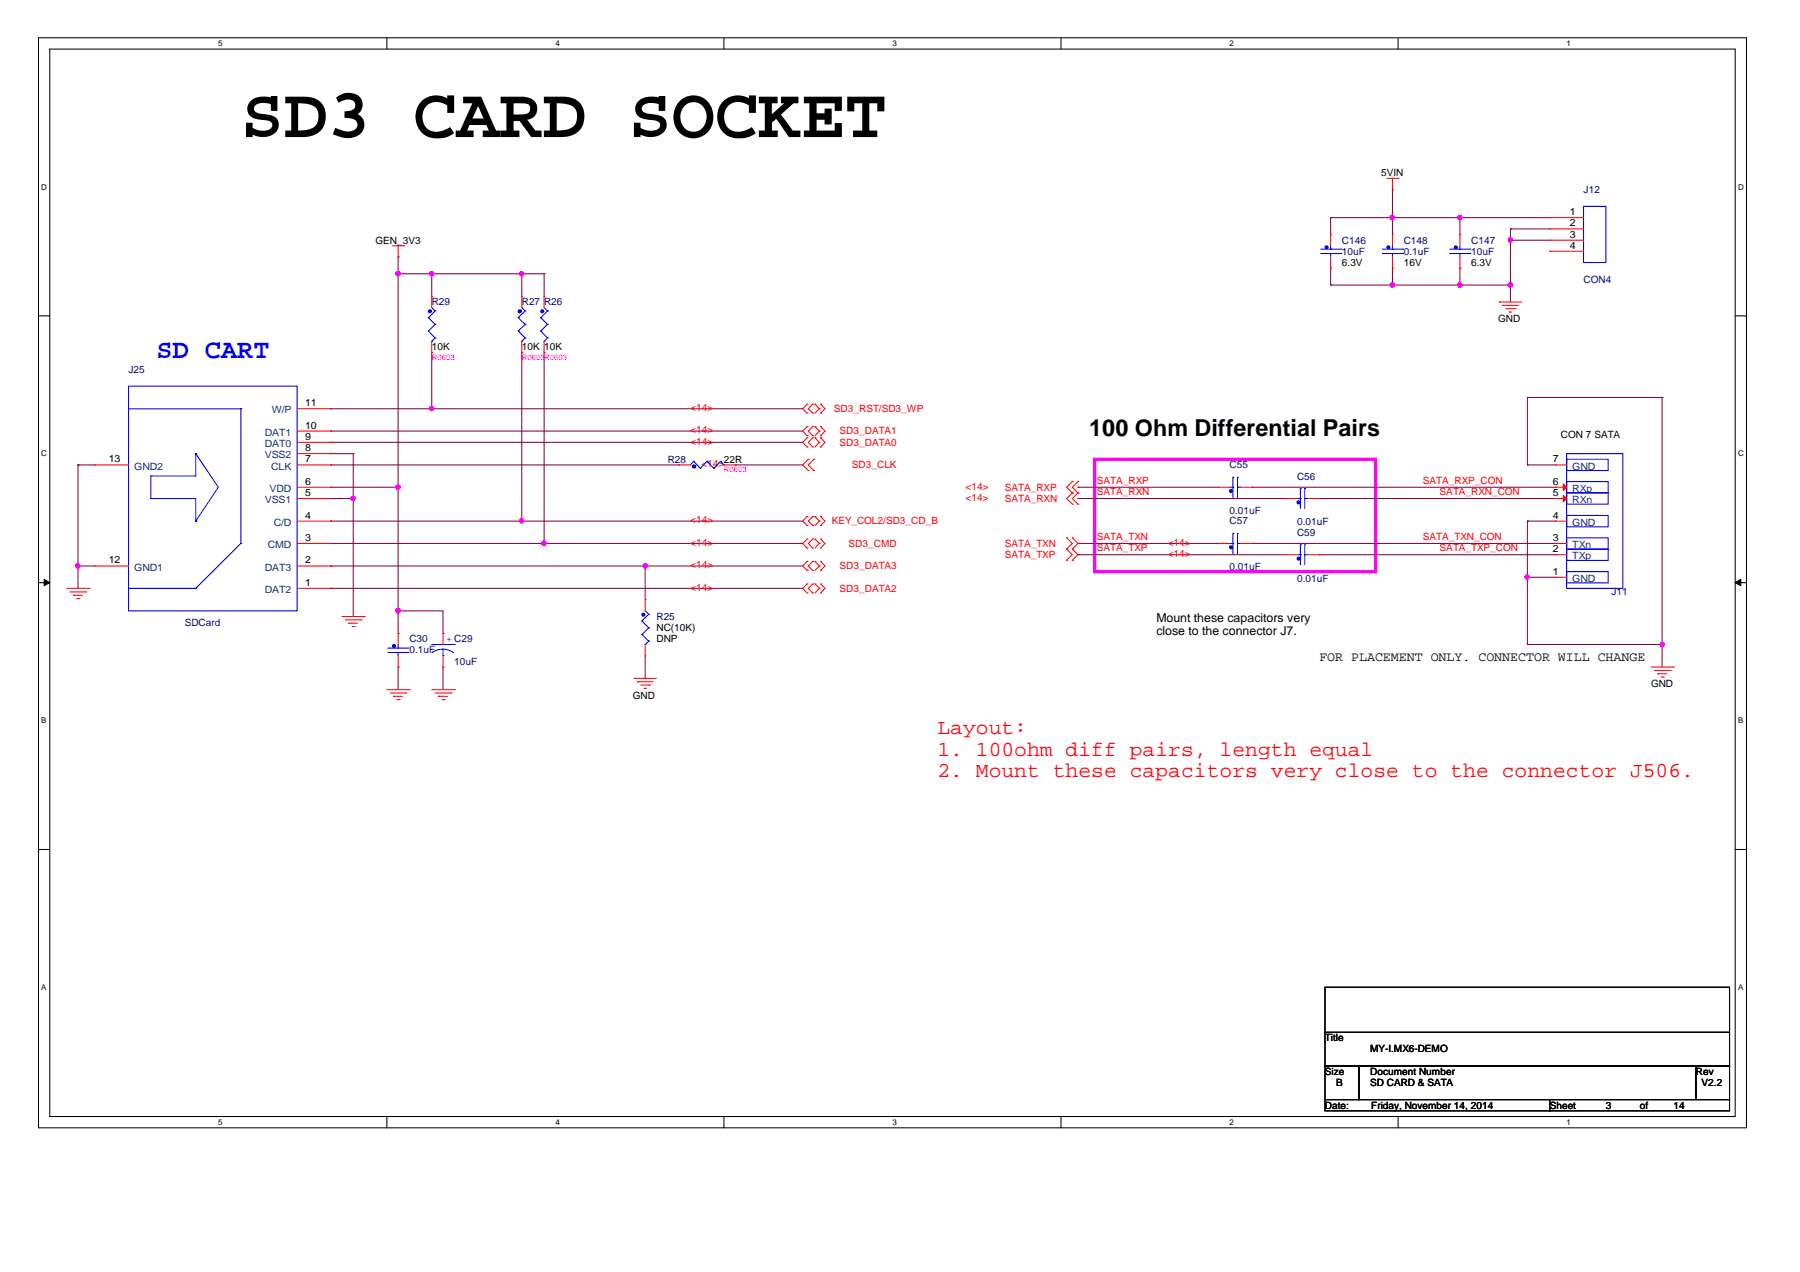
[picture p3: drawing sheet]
<svg xmlns="http://www.w3.org/2000/svg" width="297mm" height="210mm" viewBox="0 0 297 210" stroke-linecap="round" stroke-linejoin="round" font-family="sans-serif">
<path d="M6.3 6.2h281.9v179.9h-281.9zM8.2 8.1h278.1v176.1h-278.1z" fill="none" stroke="#000" stroke-width=".17"/>
<g fill="#fff">
<path d="M36 6.4h.7v1.5h-.7z"/>
<path d="M36 184.5h.7v1.4h-.7z"/>
</g>
<path d="M63.8 6.2v1.9M63.8 184.2v1.9" fill="none" stroke="#000" stroke-width=".17"/>
<g fill="#fff">
<path d="M91.7 6.4h.7v1.5h-.7z"/>
<path d="M91.7 184.5h.7v1.4h-.7z"/>
</g>
<path d="M119.5 6.2v1.9M119.5 184.2v1.9" fill="none" stroke="#000" stroke-width=".17"/>
<g fill="#fff">
<path d="M147.3 6.4h.7v1.5h-.7z"/>
<path d="M147.3 184.5h.7v1.4h-.7z"/>
</g>
<path d="M175.1 6.2v1.9M175.1 184.2v1.9" fill="none" stroke="#000" stroke-width=".17"/>
<g fill="#fff">
<path d="M202.9 6.4h.7v1.5h-.7z"/>
<path d="M202.9 184.5h.7v1.4h-.7z"/>
</g>
<path d="M230.7 6.2v1.9M230.7 184.2v1.9" fill="none" stroke="#000" stroke-width=".17"/>
<g fill="#fff">
<path d="M258.5 6.4h.7v1.5h-.7z"/>
<path d="M258.5 184.5h.7v1.4h-.7z"/>
<path d="M6.8 30.1h.9v1.5h-.9z"/>
<path d="M286.8 30.1h.9v1.5h-.9z"/>
<path d="M6.8 74.1h.9v1.5h-.9z"/>
<path d="M286.8 74.1h.9v1.5h-.9z"/>
</g>
<path d="M6.3 52.1h1.9M286.3 52.1h1.9" fill="none" stroke="#000" stroke-width=".17"/>
<g fill="#fff">
<path d="M6.8 118.2h.9v1.4h-.9z"/>
<path d="M286.8 118.2h.9v1.4h-.9z"/>
</g>
<path d="M6.3 96.2h1.9M286.3 96.2h1.9" fill="none" stroke="#000" stroke-width=".17"/>
<g fill="#000" stroke="#000" stroke-width=".17">
<path d="M7.3 95.6l.9 .6-.9 .5z" fill-rule="evenodd"/>
<path d="M286.3 96.2l1-.6v1.1z" fill-rule="evenodd"/>
</g>
<g fill="#fff">
<path d="M6.8 162.2h.8v1.5h-.8z"/>
<path d="M286.8 162.2h.8v1.5h-.8z"/>
</g>
<path d="M6.3 140.2h1.9M286.3 140.2h1.9M218.7 162.9h66.7v7.5h-66.7zM218.7 170.4h66.7v5.5h-66.7zM218.7 175.9h5.5v5.6h-5.5zM224.2 175.9h55.7v5.6h-55.7zM279.9 175.9h5.5v5.6h-5.5zM218.7 181.5h37v1.8h-37zM255.7 181.5h29.7v1.8h-29.7z" fill="none" stroke="#000" stroke-width=".17"/>
<path d="M180.6 75.8h46.4v18.5h-46.4z" fill="none" stroke="#f0f" stroke-width=".55"/>
<g fill="none" stroke="#800040" stroke-width=".17">
<path d="M219.6 35.9h.1M219.6 35.9h36.1M219.6 35.9v2.8M229.8 31.3h.1M229.8 35.9h.1M229.8 31.3v7.4M240.9 35.9h.1M240.9 35.9v2.8M249.3 37.8h.1M249.3 39.6h.1M249.3 37.8v12M249.3 37.8h6.4"/>
<path d="M249.3 39.6h6.4M65.7 42.4h.1M65.7 45.2h.1M65.7 42.4v62.1M65.7 45.2h24.1M71.2 45.2h.1M71.2 45.2v3.7M71.2 58.2v9.3M86.1 45.2h.1M86.1 58.2h.1M86.1 45.2v3.7M86.1 58.2v27.8"/>
<path d="M89.8 45.2h.1M89.8 58.2h.1M89.8 45.2v3.7M89.8 58.2v31.5M219.6 44.3h.1M219.6 47h.1M219.6 47h29.7M219.6 44.3v2.7M229.8 44.3h.1M229.8 47h.1M229.8 44.3v2.7M240.9 44.3h.1"/>
<path d="M240.9 47h.1M240.9 44.3v2.7M249.3 47h.1M12.9 76.7h.1M12.9 76.7h2.7M12.9 76.7v20.4M54.6 74.9h.1M54.6 71.1h.1M54.6 73h.1M54.6 76.7h.1M54.6 67.5h.1M54.6 76.7h57.5"/>
<path d="M54.6 67.5h77.9M54.6 74.9h3.7M54.6 71.1h77.9M54.6 73h77.9M58.3 74.9h.1M58.3 74.9v26.8M71.2 67.5h.1M121.3 76.7h.1M121.3 76.7h11.2M252.1 76.7h.1M252.1 65.6h.1M252.1 76.7h4.6"/>
<path d="M252.1 65.6h22.2M252.1 65.6v11.1M274.3 65.6h.1M274.3 65.6v44.5M12.9 93.4h.1M12.9 93.4h2.7M54.6 82.3h.1M54.6 80.4h.1M54.6 97.1h.1M54.6 93.4h.1M54.6 89.7h.1M54.6 86h.1"/>
<path d="M54.6 86h77.9M54.6 80.4h11.1M54.6 82.3h3.7M54.6 89.7h77.9M54.6 93.4h77.9M54.6 97.1h77.9M58.3 82.3h.1M86.1 86h.1M89.8 89.7h.1M106.5 93.4h.1M106.5 93.4v5.5M177.9 80.4h.1"/>
<path d="M177.9 82.3h.1M177.9 89.7h.1M177.9 91.5h.1M177.9 80.4h23.1M177.9 91.5h34.3M177.9 82.3h34.3M177.9 89.7h23.1M206.6 80.4h.1M206.6 89.7h.1M206.6 80.4h50.1M206.6 89.7h50.1M217.7 91.5h.1"/>
<path d="M217.7 82.3h.1M217.7 91.5h39M217.7 82.3h39M252.1 95.3h.1M252.1 86h.1M252.1 95.3h4.6M252.1 86h4.6M252.1 86v20.4M65.7 110.1h.1M65.7 100.8h.1M65.7 104.5h.1M65.7 110.1v3.7"/>
<path d="M65.7 100.8h7.4v3.7M73.1 110.1h.1M73.1 104.5h.1M73.1 110.1v3.7M106.5 111.9h.1M106.5 108.2v3.7M252.1 106.4h.1M252.1 106.4h22.2M274.3 106.4h.1"/>
</g>
<g fill="#f0f" stroke="#f0f" stroke-width=".17">
<circle cx="252" cy="95.2" r=".34"/>
<circle cx="274.3" cy="106.4" r=".34"/>
<circle cx="86" cy="45.2" r=".35"/>
<circle cx="71.2" cy="45.2" r=".37"/>
<circle cx="12.8" cy="93.4" r=".35"/>
<circle cx="65.7" cy="80.4" r=".37"/>
<circle cx="65.7" cy="100.8" r=".37"/>
<circle cx="71.2" cy="67.4" r=".36"/>
<circle cx="58.2" cy="82.2" r=".35"/>
<circle cx="65.7" cy="45.2" r=".37"/>
<circle cx="106.5" cy="93.4" r=".35"/>
<circle cx="89.8" cy="89.6" r=".37"/>
<circle cx="86.1" cy="85.9" r=".34"/>
<circle cx="249.2" cy="39.6" r=".36"/>
<circle cx="240.9" cy="35.9" r=".37"/>
<circle cx="229.8" cy="47" r=".37"/>
<circle cx="240.9" cy="47" r=".37"/>
<circle cx="249.2" cy="47" r=".37"/>
<circle cx="229.8" cy="35.9" r=".37"/>
</g>
<g fill="none" stroke="#f00" stroke-width=".17">
<path d="M219.6 38.7h.1M219.6 38.7v1.9M228.9 29.4h1.8M229.8 31.3h.1M229.8 38.7h.1M229.8 29.4v1.9M229.8 38.7v1.9M230.7 29.4h.1M240.9 38.7h.1M240.9 38.7v1.9M255.7 35.9h.1M255.7 37.8h.1"/>
<path d="M255.7 39.6h.1M255.7 35.9h5.6M255.7 37.8h5.6M255.7 39.6h5.6M64.8 40.6h1.8M65.7 42.4h.1M65.7 40.6v1.8M66.6 40.6h.1M71.2 48.9h.1M71.2 58.2h.1M71.2 48.9v1.8M71.2 56.3v1.9"/>
<path d="M86.1 48.9h.1M86.1 58.2h.1M86.1 48.9v1.8M86.1 56.3v1.9M89.8 48.9h.1M89.8 58.2h.1M89.8 48.9v1.8M89.8 56.3v1.9M219.6 44.3h.1M219.6 42.4v1.9M229.8 44.3h.1M229.8 42.4v1.9"/>
<path d="M240.9 44.3h.1M240.9 42.4v1.9M247.4 49.8h.1M247.4 49.8h3.7M247.9 50.4h.1M247.9 50.4h2.7M248.5 50.9h1.5M249.1 51.5h.1M249.1 51.5h.3M250 50.9h.1M255.7 41.5h.1M255.7 41.5h5.6"/>
<path d="M15.6 76.7h.1M15.6 76.7h5.6M49 76.7h5.6M49 67.5h5.6M49 73h5.6M49 74.9h5.6M49 71.1h5.6M54.6 67.5h.1M54.6 73h.1M54.6 74.9h.1M54.6 76.7h.1M54.6 71.1h.1"/>
<path d="M112.1 76.7h.1M112.1 76.7h1.8M119.5 76.7h1.8M121.3 76.7h.1M133.2 66.7h.1M133.2 68.2h.1M133.2 72.2h.1M133.2 73.8h.1M133.2 70.4h.1M133.2 71.9h.1M133.2 66.7l-.7 .8 .7 .7M133.2 70.4l-.7 .7 .7 .8"/>
<path d="M133.2 72.2l-.7 .8 .7 .8M133.4 75.8h.1M133.4 77.7h.1M133.4 75.8l-.9 .9 .9 1M134.1 66.7h.1M134.1 68.2h.1M134.1 72.2h.1M134.1 73.8h.1M134.1 70.4h.1M134.1 71.9h.1M134.1 66.7l-.7 .8 .7 .7M134.1 72.2l-.7 .8 .7 .8"/>
<path d="M134.1 70.4l-.7 .7 .7 .8M134.3 77.7h.1M134.3 75.8h.1M134.3 75.8l-.9 .9 .9 1M134.5 66.7h.1M134.5 72.2h.1M134.5 70.4h.1M134.5 66.7l.7 .8M134.5 72.2l.7 .8M134.5 70.4l.7 .7M135.2 67.5h.1M135.2 73h.1"/>
<path d="M135.2 71.1h.1M135.2 67.5l-.7 .7M135.2 73l-.7 .8M135.2 71.1l-.7 .8M135.4 68.2h.1M135.4 66.7h.1M135.4 73.8h.1M135.4 72.2h.1M135.4 71.9h.1M135.4 70.4h.1M135.4 70.4l.7 .7-.7 .8M135.4 66.7l.7 .8-.7 .7"/>
<path d="M135.4 72.2l.7 .8-.7 .8M177 79.5h.1M177 79.5l-1 .9 1 .9M177.9 79.5h.1M177.9 79.5l-.9 .9 .9 .9M256.7 76.7h.1M256.7 76.7h1.8M11 97.1h3.7M11.6 97.7h2.5M12.1 98.2h.1M12.1 98.2h1.5M12.7 98.8h.3"/>
<path d="M13 98.8h.1M14.1 97.7h.1M14.7 97.1h.1M15.6 93.4h.1M15.6 93.4h5.6M49 97.1h5.6M49 89.7h5.6M49 82.3h5.6M49 80.4h5.6M49 86h5.6M49 93.4h5.6M54.6 80.4h.1"/>
<path d="M54.6 82.3h.1M54.6 89.7h.1M54.6 86h.1M54.6 93.4h.1M54.6 97.1h.1M106.5 98.9h.1M106.5 98.9v1.9M133.2 85.2h.1M133.2 86.7h.1M133.2 96.4h.1M133.2 97.8h.1M133.2 92.6h.1"/>
<path d="M133.2 94.1h.1M133.2 89h.1M133.2 90.4h.1M133.2 85.2l-.7 .8 .7 .7M133.2 89l-.7 .7 .7 .7M133.2 96.4l-.7 .7 .7 .7M133.2 92.6l-.7 .8 .7 .7M134.1 85.2h.1M134.1 86.7h.1M134.1 96.4h.1M134.1 97.8h.1M134.1 92.6h.1"/>
<path d="M134.1 94.1h.1M134.1 89h.1M134.1 90.4h.1M134.1 85.2l-.7 .8 .7 .7M134.1 96.4l-.7 .7 .7 .7M134.1 92.6l-.7 .8 .7 .7M134.1 89l-.7 .7 .7 .7M134.5 85.2h.1M134.5 96.4h.1M134.5 92.6h.1M134.5 89h.1M134.5 85.2l.7 .8"/>
<path d="M134.5 96.4l.7 .7M134.5 92.6l.7 .8M134.5 89l.7 .7M135.2 86h.1M135.2 97.1h.1M135.2 93.4h.1M135.2 89.7h.1M135.2 86l-.7 .7M135.2 97.1l-.7 .7M135.2 93.4l-.7 .7M135.2 89.7l-.7 .7M135.4 86.7h.1"/>
<path d="M135.4 85.2h.1M135.4 97.8h.1M135.4 96.4h.1M135.4 94.1h.1M135.4 92.6h.1M135.4 90.4h.1M135.4 89h.1M135.4 89l.7 .7-.7 .7M135.4 85.2l.7 .8-.7 .7M135.4 92.6l.7 .8-.7 .7M135.4 96.4l.7 .7-.7 .7M176 90.6h.1"/>
<path d="M176 88.7h.1M176 92.5h.1M176 88.7l1 1-1 .9M176 90.6l1 .9-1 1M177 88.7h.1M177 90.6h.1M177 92.5h.1M177 81.3h.1M177 83.2h.1M177 88.7l.9 1-.9 .9M177 90.6l.9 .9-.9 1M177 81.3l-1 1 1 .9"/>
<path d="M177.9 83.2h.1M177.9 81.3h.1M177.9 81.3l-.9 1 .9 .9M201 89.7h.1M201 80.4h.1M201 89.7h1.9M201 80.4h1.9M204.8 89.7h1.8M204.8 80.4h1.8M206.6 89.7h.1M206.6 80.4h.1M212.2 82.3h.1"/>
<path d="M212.2 91.5h.1M212.2 82.3h1.8M212.2 91.5h1.8M215.9 82.3h1.8M215.9 91.5h1.8M217.7 82.3h.1M217.7 91.5h.1M256.7 95.3h.1M256.7 91.5h.1M256.7 89.7h.1M256.7 86h.1M256.7 82.3h.1"/>
<path d="M256.7 80.4h.1M256.7 89.7h1.8M256.7 82.3h1.8M256.7 80.4h1.8M256.7 86h1.8M256.7 95.3h1.8M256.7 91.5h1.8M56.4 101.7h3.7M57 102.3h2.6M57.5 102.8h.1M57.5 102.8h1.5M58.1 103.4h.4"/>
<path d="M58.5 103.4h.1M59.6 102.3h.1M60.1 101.7h.1M63.8 113.8h3.8M64.4 114.4h2.6M64.9 114.9h.1M64.9 114.9h1.5M65.5 115.5h.4M65.7 104.5h.1M65.7 110.1h.1M65.7 104.5v1.9M65.7 108.2v1.9"/>
<path d="M65.9 115.5h.1M67 114.4h.1M67.6 113.8h.1M71.2 113.8h3.8M71.8 114.4h2.6M72.3 114.9h.1M72.3 114.9h1.6M72.9 115.5h.4M73.1 104.5h.1M73.1 110.1h.1M73.1 104.5v1.9M73.1 108.2v1.9"/>
<path d="M73.3 115.5h.1M74.4 114.4h.1M75 113.8h.1M104.6 111.9h.1M104.6 111.9h3.7M105.2 112.5h.1M105.2 112.5h2.6M105.7 113h1.5M106.3 113.6h.1M106.3 113.6h.4M106.5 108.2h.1M106.5 106.4v1.8"/>
<path d="M107.2 113h.1M272.5 110.1h3.6M273 110.6h2.6M273.6 111.2h.1M273.6 111.2h1.4M274.1 111.7h.4M274.5 111.7h.1M275.6 110.6h.1M276.1 110.1h.1"/>
</g>
<g fill="none" stroke="#00f" stroke-width=".17">
<path d="M261.3 34.1h3.7v9.2h-3.7zM70.7 52.4h.1M70.7 54.6h.1M70.7 52.4l1.1 1.1M70.7 54.6l1.1 1.2M71.2 56.3h.1M71.2 50.7l.6 .6M71.8 51.3h.1M71.8 53.5h.1M71.8 55.8h.1M71.8 51.3l-1.1 1.1M71.8 53.5l-1.1 1.1"/>
<path d="M71.8 55.8l-.6 .5M85.5 52.4h.1M85.5 54.6h.1M85.5 52.4l1.2 1.1M85.5 54.6l1.2 1.2M86.1 56.3h.1M86.1 50.7l.6 .6M86.7 51.3h.1M86.7 53.5h.1M86.7 55.8h.1M86.7 51.3l-1.2 1.1M86.7 53.5l-1.2 1.1"/>
<path d="M86.7 55.8l-.6 .5M89.2 52.4h.1M89.2 54.6h.1M89.2 52.4l1.1 1.1M89.2 54.6l1.1 1.2M89.8 56.3h.1M89.8 50.7l.5 .6M90.3 51.3h.1M90.3 53.5h.1M90.3 55.8h.1M90.3 51.3l-1.1 1.1M90.3 53.5l-1.1 1.1"/>
<path d="M90.3 55.8l-.5 .5M217.9 41.8h3.4M217.9 41.1h3.4M219.6 41.8h.1M219.6 41.1h.1M219.6 40.6v.5M219.6 41.8v.6M221.3 41.8h.1M221.3 41.1h.1M228.1 41.8h3.4M228.1 41.1h3.4M229.8 41.8h.1"/>
<path d="M229.8 41.1h.1M229.8 40.6v.5M229.8 41.8v.6M231.5 41.8h.1M231.5 41.1h.1M239.2 41.8h3.4M239.2 41.1h3.4M240.9 41.8h.1M240.9 41.1h.1M240.9 40.6v.5M240.9 41.8v.6M242.6 41.8h.1"/>
<path d="M242.6 41.1h.1M21.2 63.7h27.8v37.1h-27.8zM21.2 67.5h18.6M24.9 78.5h.1M24.9 78.5v3.8M32.3 74.9h.1M32.3 74.9l3.7 5.5-3.7 5.6M32.3 74.9v3.6h-7.4M39.8 67.5h.1M39.8 67.5v22.2M114.5 76.1h.1M114.5 76.1l-.6 .6"/>
<path d="M114.5 76.1l1.1 1.2M115.6 77.3h.1M116.7 76.1h.1M116.7 76.1l-1.1 1.2M116.7 76.1l1.1 1.2M117.8 77.3h.1M118.9 76.1h.1M118.9 76.1l-1.1 1.2M118.9 76.1l.6 .6M119.5 76.7h.1M203.5 78.8h.1M203.5 78.8v3.3"/>
<path d="M204.2 78.8h.1M204.2 78.8v3.3M258.5 74.9h9.3v22.2h-9.3zM258.5 79.5h6.9v1.8h-6.9zM258.5 75.8h6.9v1.9h-6.9zM21.2 97.1h.1M21.2 97.1h11.1M24.9 82.3h.1M24.9 82.3h7.4v3.7M32.3 97.1h.1M32.3 86h.1M39.8 89.7h.1"/>
<path d="M39.8 89.7l-7.5 7.4M202.9 89.7h.6M202.9 80.4h.6M203.5 88h.1M203.5 89.7h.1M203.5 80.4h.1M203.5 88v3.4M204.2 88h.1M204.2 89.7h.1M204.2 80.4h.1M204.2 88v3.4M204.2 89.7h.6"/>
<path d="M204.2 80.4h.6M214 82.3h.6M214 91.5h.6M214.6 80.6h.1M214.6 82.3h.1M214.6 89.9h.1M214.6 91.5h.1M214.6 80.6v3.3M214.6 89.9v3.3M215.3 80.6h.1M215.3 82.3h.1M215.3 89.9h.1"/>
<path d="M215.3 91.5h.1M215.3 80.6v3.3M215.3 89.9v3.3M215.3 82.3h.6M215.3 91.5h.6M258.5 90.6h6.9v1.9h-6.9zM258.5 94.3h6.9v1.9h-6.9zM258.5 88.7h6.9v1.9h-6.9zM258.5 85.1h6.9v1.8h-6.9zM258.5 81.3h6.9v1.9h-6.9zM64 107.7h3.4M64 106.9h3.4"/>
<path d="M65.7 107.7h.1M65.7 106.9h.1M65.7 106.4v.5M65.7 107.7v.5M67.4 107.7h.1M67.4 106.9h.1M71.2 106.4h3.8M71.3 107.7a2.96 2.96 0 0 1 3.5 0M73.1 108.2h.1M73.1 107.1v1.1M75 106.4h.1M105.9 102.5h.1"/>
<path d="M105.9 104.7h.1M105.9 102.5l1.2 1.1M105.9 104.7l1.2 1.1M106.5 106.4h.1M106.5 100.8l.6 .6M107.1 101.4h.1M107.1 103.6h.1M107.1 105.8h.1M107.1 101.4l-1.2 1.1M107.1 103.6l-1.2 1.1M107.1 105.8l-.6 .6"/>
</g>
<g fill="#00f" stroke="#00f" stroke-width=".17">
<circle cx="203.2" cy="90.3" r=".26"/>
<circle cx="214.3" cy="82.9" r=".26"/>
<circle cx="85.8" cy="51.4" r=".27"/>
<circle cx="229.1" cy="40.8" r=".26"/>
<circle cx="203.2" cy="81" r=".26"/>
<circle cx="240.2" cy="40.8" r=".26"/>
<circle cx="114.5" cy="77" r=".27"/>
<circle cx="218.9" cy="40.8" r=".26"/>
<circle cx="106.2" cy="101.4" r=".26"/>
<circle cx="65" cy="106.6" r=".27"/>
<circle cx="89.5" cy="51.4" r=".26"/>
<circle cx="214.3" cy="92.2" r=".26"/>
<circle cx="70.9" cy="51.4" r=".26"/>
</g>
<g fill="#f00" stroke="#f00" stroke-width=".17">
<path d="M258 81.7l.5 .6-.5 .5z" fill-rule="evenodd"/>
<path d="M258 79.9l.5 .5-.5 .6z" fill-rule="evenodd"/>
</g>
<text font-size="11.9" x="39.8" y="22.6">SD3 CARD SOCKET</text>
<text font-size="4.4" fill="#00f" x="25.8" y="59.1">SD CART</text>
<text font-size="3.9" x="179.7" y="71.9">100 Ohm Differential Pairs</text>
<g font-size="3.5" fill="#f00">
<text x="154.7" y="121.2">Layout:</text>
<text x="154.7" y="124.7">1. 100ohm diff pairs, length equal</text>
<text x="154.7" y="128.2">2. Mount these capacitors very close to the connector J506.</text>
</g>
<text font-size="2.2" x="217.7" y="109.1">FOR PLACEMENT ONLY. CONNECTOR WILL CHANGE</text>
<g font-size="2">
<text x="190.8" y="102.7">Mount these capacitors very</text>
<text x="190.8" y="104.8">close to the connector J7.</text>
</g>
<g font-size="1.7">
<text x="227.9" y="29.1">5VIN</text>
<text x="259" y="35.5">1</text>
<text x="62" y="40.2">GEN_3V3</text>
<text x="259" y="37.4">2</text>
<text x="259" y="39.2">3</text>
<text x="259" y="41">4</text>
<text x="221.4" y="43.9">6.3V</text>
<text x="231.6" y="43.9">16V</text>
<text x="242.8" y="43.9">6.3V</text>
<text x="247.2" y="53.1">GND</text>
<text x="71.2" y="57.8">10K</text>
<text x="86.1" y="57.8">10K 10K</text>
<text x="50.3" y="67">11</text>
<text x="50.3" y="70.7">10</text>
<text x="17.9" y="76.3">13</text>
<text x="50.3" y="72.6">9</text>
<text x="50.3" y="74.4">8</text>
<text x="50.3" y="76.3">7</text>
<text x="119.5" y="76.3">22R</text>
<text x="256.2" y="76.3">7</text>
<text x="257.6" y="72.2">CON 7 SATA</text>
<text x="50.3" y="80">6</text>
<text x="50.3" y="81.8">5</text>
<text x="256.2" y="81.8">5</text>
<text x="256.2" y="80">6</text>
<text x="50.3" y="89.3">3</text>
<text x="50.3" y="85.6">4</text>
<text x="256.2" y="89.3">3</text>
<text x="256.2" y="85.6">4</text>
<text x="17.9" y="93">12</text>
<text x="50.3" y="93">2</text>
<text x="256.2" y="94.8">1</text>
<text x="256.2" y="91.1">2</text>
<text x="50.3" y="96.7">1</text>
<text x="108.3" y="104.2">NC(10K)</text>
<text x="108.3" y="106">DNP</text>
<text x="272.5" y="113.4">GND</text>
<text x="104.4" y="115.3">GND</text>
<text x="218.7" y="171.8">Title</text>
<text x="226.1" y="173.7">MY-I.MX6-DEMO</text>
<text x="218.7" y="177.4">Size</text>
<text x="220.5" y="179.3">B</text>
<text x="226.1" y="177.4">Document Number</text>
<text x="226.1" y="179.3">SD CARD &amp; SATA</text>
<text x="279.9" y="177.4">Rev</text>
<text x="280.8" y="179.3">V2.2</text>
<text x="218.7" y="182.9">Date:</text>
<text x="226.3" y="182.9">Friday, November 14, 2014</text>
<text x="255.7" y="182.9">Sheet</text>
<text x="265" y="182.9">3</text>
<text x="270.6" y="182.9">of</text>
<text x="276.1" y="182.9">14</text>
</g>
<g font-size="1.7" fill="#000080">
<text x="261.3" y="31.8">J12</text>
<text x="221.4" y="40.2">C146</text>
<text x="231.6" y="40.2">C148</text>
<text x="242.8" y="40.2">C147</text>
<text x="221.4" y="42.1">10uF</text>
<text x="231.6" y="42.1">0.1uF</text>
<text x="242.8" y="42.1">10uF</text>
<text x="261.3" y="46.7">CON4</text>
<text x="71.2" y="50.4">R29</text>
<text x="86.1" y="50.4">R27 R26</text>
<text x="21.2" y="61.5">J25</text>
<text x="110.2" y="76.3">R28</text>
<text x="202.9" y="77.3">C55</text>
<text x="214" y="79.1">C56</text>
<text x="202.9" y="86.5">C57</text>
<text x="202.9" y="84.9">0.01uF</text>
<text x="214" y="86.7">0.01uF</text>
<text x="214" y="88.4">C59</text>
<text x="202.9" y="94.1">0.01uF</text>
<text x="214" y="96">0.01uF</text>
<text x="265.9" y="98.2">J11</text>
<text x="30.5" y="103.2">SDCard</text>
<text x="67.6" y="106">C30</text>
<text x="67.6" y="107.8">0.1uF</text>
<text x="108.3" y="102.3">R25</text>
<text x="75" y="109.7">10uF</text>
</g>
<g font-size="1.7" fill="#004080">
<text x="43.7" y="71.9">DAT1</text>
<text x="44.9" y="68.2">W/P</text>
<text x="22.1" y="77.5">GND2</text>
<text x="43.7" y="73.8">DAT0</text>
<text x="43.7" y="75.6">VSS2</text>
<text x="44.7" y="77.5">CLK</text>
<text x="259.5" y="77.5">GND</text>
<text x="43.7" y="83">VSS1</text>
<text x="44.5" y="81.2">VDD</text>
<text x="259.5" y="83">RXn</text>
<text x="259.5" y="81.2">RXp</text>
<text x="45.2" y="86.8">C/D</text>
<text x="259.5" y="86.8">GND</text>
<text x="22.1" y="94.2">GND1</text>
<text x="43.7" y="94.2">DAT3</text>
<text x="44.2" y="90.4">CMD</text>
<text x="259.5" y="92.3">TXp</text>
<text x="259.5" y="90.4">TXn</text>
<text x="43.7" y="97.8">DAT2</text>
<text x="259.5" y="96">GND</text>
</g>
<g font-size="1.7" fill="#f00">
<text x="113.9" y="67.8">&lt;14&gt;</text>
<text x="113.9" y="71.5">&lt;14&gt;</text>
<text x="137.6" y="68">SD3_RST/SD3_WP</text>
<text x="138.6" y="71.7">SD3_DATA1</text>
<text x="113.9" y="73.4">&lt;14&gt;</text>
<text x="115.7" y="77.1">&lt;14&gt;</text>
<text x="138.6" y="73.5">SD3_DATA0</text>
<text x="140.6" y="77.3">SD3_CLK</text>
<text x="159.3" y="82.6">&lt;14&gt;</text>
<text x="159.3" y="80.8">&lt;14&gt;</text>
<text x="165.8" y="82.8">SATA_RXN</text>
<text x="165.8" y="81">SATA_RXP</text>
<text x="181" y="79.8">SATA_RXP</text>
<text x="181" y="81.7">SATA_RXN</text>
<text x="234.8" y="79.8">SATA_RXP_CON</text>
<text x="237.6" y="81.7">SATA_RXN_CON</text>
<text x="113.9" y="86.3">&lt;14&gt;</text>
<text x="137.2" y="86.5">KEY_COL2/SD3_CD_B</text>
<text x="181" y="89.1">SATA_TXN</text>
<text x="234.8" y="89.1">SATA_TXN_CON</text>
<text x="113.9" y="90.1">&lt;14&gt;</text>
<text x="113.9" y="93.8">&lt;14&gt;</text>
<text x="138.6" y="94">SD3_DATA3</text>
<text x="140" y="90.2">SD3_CMD</text>
<text x="165.8" y="90.2">SATA_TXN</text>
<text x="165.8" y="92.1">SATA_TXP</text>
<text x="181" y="90.9">SATA_TXP</text>
<text x="192.7" y="90.1">&lt;14&gt;</text>
<text x="192.7" y="91.9">&lt;14&gt;</text>
<text x="237.6" y="90.9">SATA_TXP_CON</text>
<text x="113.9" y="97.5">&lt;14&gt;</text>
<text x="138.6" y="97.7">SD3_DATA2</text>
</g>
<text font-size="1.7" fill="#00f" x="73.7" y="106">+ C29</text>
<g font-size="1.3">
<text x="36" y="7.6">5</text>
<text x="91.7" y="7.6">4</text>
<text x="147.3" y="7.6">3</text>
<text x="202.9" y="7.6">2</text>
<text x="258.5" y="7.6">1</text>
<text x="6.8" y="31.3">D</text>
<text x="286.8" y="31.3">D</text>
<text x="6.8" y="75.3">C</text>
<text x="286.8" y="75.3">C</text>
<text x="6.8" y="119.4">B</text>
<text x="286.8" y="119.4">B</text>
<text x="6.8" y="163.4">A</text>
<text x="286.8" y="163.4">A</text>
<text x="36" y="185.6">5</text>
<text x="91.7" y="185.6">4</text>
<text x="147.3" y="185.6">3</text>
<text x="202.9" y="185.6">2</text>
<text x="258.5" y="185.6">1</text>
</g>
<g font-size="1.3" fill="#f0f">
<text x="71.2" y="59.4">R0603</text>
<text x="86.1" y="59.4">R0603</text>
<text x="89.8" y="59.4">R0603</text>
<text x="119.5" y="77.9">R0603</text>
</g>
</svg>
